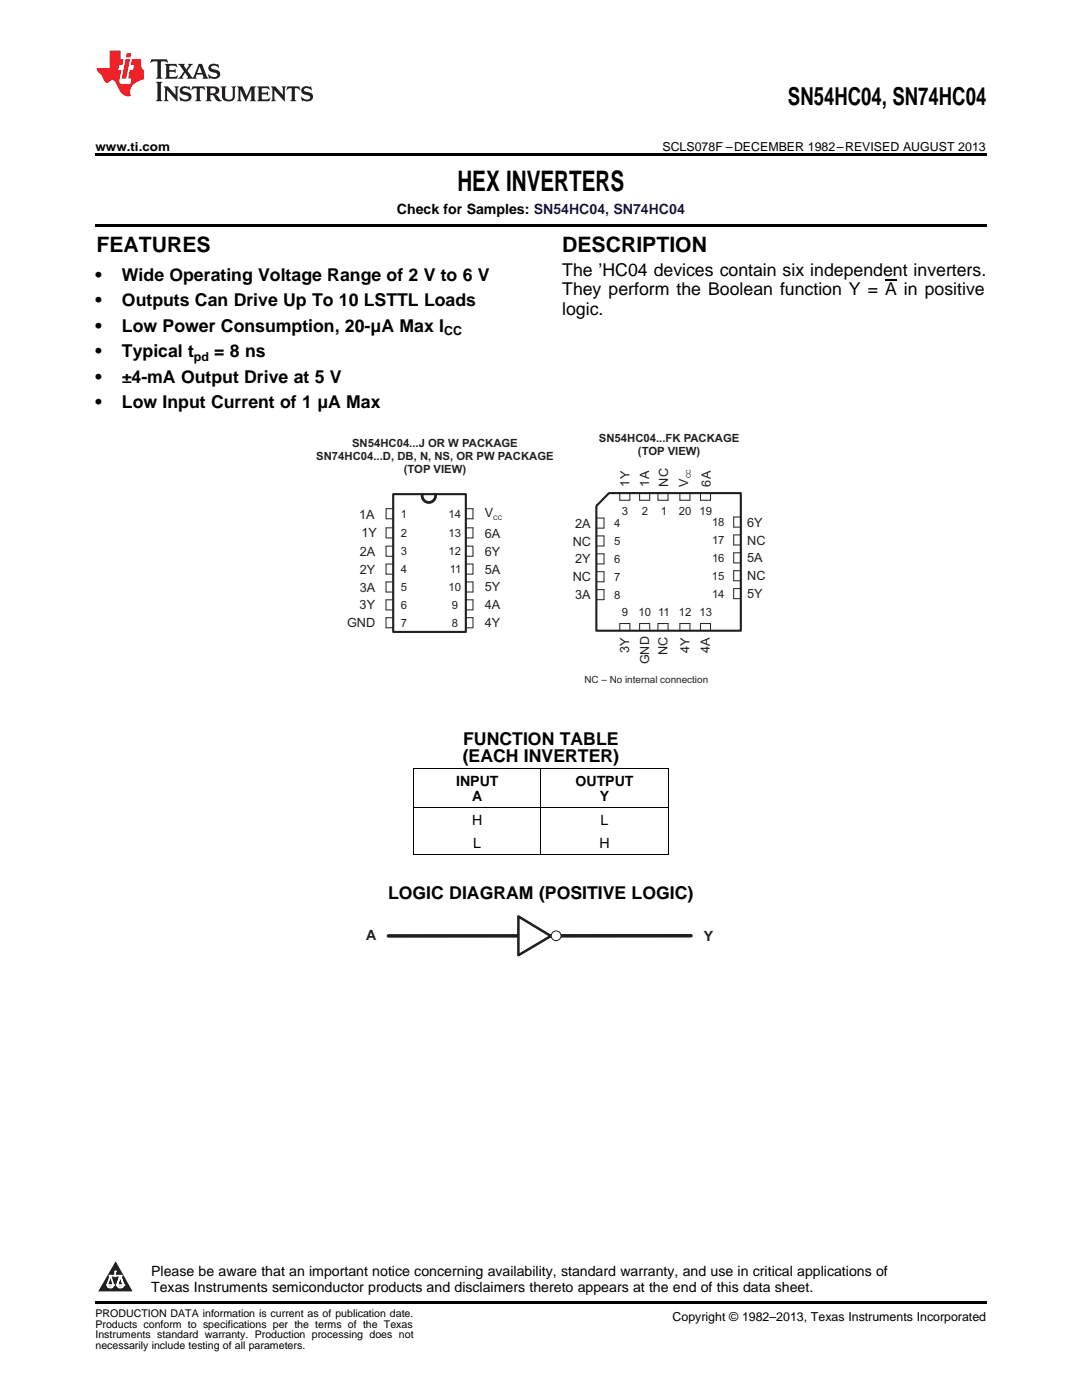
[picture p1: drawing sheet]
<svg xmlns="http://www.w3.org/2000/svg" width="216mm" height="279mm" viewBox="0 0 216 279" stroke-linecap="round" stroke-linejoin="round" font-family="sans-serif">
<path d="M19 259.7h177.8v.5h-177.8z" fill="#000"/>
<path d="M23.1 251.7l3.4 6h-6.9z" fill="#231f20"/>
<path d="M21.4 256.5h1.2l-.3 .5h-.3a.55 .55 0 0 1-.6-.5z" fill-rule="evenodd" fill="#fff"/>
<path d="M21.4 256.5h1.2l-.3 .5h-.3a.55 .55 0 0 1-.6-.5z" fill="none" stroke="#231f20" stroke-width=".34"/>
<path d="M21.4 256.5h1.2l-.3 .5h-.5z" fill="none" stroke="#fff" stroke-width=".34"/>
<path d="M23 254.7h.1" fill="none" stroke="#fff" stroke-width=".34"/>
<path d="M23 253.7v1z" fill="#fff"/>
<path d="M23 253.7v1z" fill="none" stroke="#fff" stroke-width=".34"/>
<circle cx="23" cy="253.7" r=".17" fill="#fff"/>
<path d="M21.9 254.6h.1" fill="none" stroke="#fff" stroke-width=".34"/>
<path d="M21.9 254.6h2.3z" fill="#fff"/>
<path d="M21.9 254.6h2.3z" fill="none" stroke="#fff" stroke-width=".34"/>
<circle cx="24.2" cy="254.6" r=".17" fill="#fff"/>
<path d="M23.3 256.5h.1" fill="none" stroke="#fff" stroke-width=".34"/>
<path d="M24 254.6l-.7 1.9z" fill="#fff"/>
<path d="M24 254.6l-.7 1.9z" fill="none" stroke="#fff" stroke-width=".34"/>
<path d="M24 254.6l.7 1.9z" fill="#fff"/>
<path d="M24 254.6l.7 1.9z" fill="none" stroke="#fff" stroke-width=".34"/>
<path d="M24.6 256.5h.1" fill="none" stroke="#fff" stroke-width=".34"/>
<circle cx="21.4" cy="256.5" r=".17" fill="#fff"/>
<path d="M22.1 254.6l-.7 1.9z" fill="#fff"/>
<path d="M22.1 254.6l-.7 1.9z" fill="none" stroke="#fff" stroke-width=".34"/>
<path d="M22.1 254.6l.5 1.9z" fill="#fff"/>
<path d="M22.1 254.6l.5 1.9z" fill="none" stroke="#fff" stroke-width=".34"/>
<circle cx="22.6" cy="256.5" r=".17" fill="#fff"/>
<path d="M23.4 256.5h1.3a.65 .65 0 0 1-.7 .5 .65 .65 0 0 1-.6-.5z" fill-rule="evenodd" fill="#fff"/>
<path d="M23.4 256.5h1.3a.65 .65 0 0 1-.7 .5 .65 .65 0 0 1-.6-.5z" fill="none" stroke="#231f20" stroke-width=".34"/>
<path d="M23.4 256.5h1.3l-.4 .5h-.6z" fill="none" stroke="#fff" stroke-width=".34"/>
<path d="M23.3 256.5h.1" fill="none" stroke="#fff" stroke-width=".34"/>
<circle cx="24.7" cy="256.5" r=".17" fill="#fff"/>
<path d="M137.9 186.8h-60.4" fill="none" stroke="#231f20" stroke-width=".71"/>
<path d="M103.4 182.9l6.5 3.9-6.5 3.8z" fill="#fff"/>
<path d="M103.4 182.9l6.5 3.9-6.5 3.8z" fill="none" stroke="#231f20" stroke-width=".51"/>
<circle cx="111" cy="186.7" r=".97" fill="#fff"/>
<circle cx="111" cy="186.7" r=".97" fill="none" stroke="#231f20" stroke-width=".2"/>
<path d="M82.5 153.3h50.8M82.6 153.4v17.1M107.9 153.4v17.1M133.3 153.4v17.1M82.5 170.5h50.8M82.5 161.2h50.8" fill="none" stroke="#000" stroke-width=".2"/>
<path d="M78.5 98.6h14.5v27.5h-14.5z" fill-rule="evenodd" fill="#fff"/>
<path d="M78.5 98.6h14.5v27.5h-14.5z" fill="none" stroke="#231f20" stroke-width=".42"/>
<g fill="none" stroke="#231f20" stroke-width=".2">
<path d="M78.5 119.7h-1.5v2h1.4M78.5 116.1h-1.5v2.1h1.5M78.5 112.6h-1.5v2h1.5M78.5 109h-1.5v2h1.5M78.5 105.3h-1.5v2.1h1.5M78.5 101.5h-1.5v2h1.5M92.9 101.5h1.5v2h-1.4M92.9 105.3h1.5v2.1h-1.4M92.9 109h1.5v2h-1.4M92.9 112.6h1.5v2h-1.4M92.9 116.1h1.5v2.1h-1.4M92.9 119.7h1.5v2h-1.4"/>
<path d="M78.5 123.3h-1.5v2h1.4M92.9 123.3h1.5v2h-1.4"/>
</g>
<circle cx="85.6" cy="98.9" r="1.34" fill="none" stroke="#231f20" stroke-width=".56"/>
<g fill="#fff">
<path d="M83.4 96.9h4v1.5h-4z" fill-rule="evenodd"/>
<path d="M119 98.4h28.8v27.5h-28.8z" fill-rule="evenodd"/>
</g>
<path d="M119 98.4h28.8v27.5h-28.8z" fill="none" stroke="#231f20" stroke-width=".42"/>
<g fill="none" stroke="#231f20" stroke-width=".2">
<path d="M123.7 98.4v1.4h2v-1.4M127.6 98.4v1.4h2v-1.4M131.3 98.4v1.4h2v-1.4M135.7 98.4v1.4h2v-1.4M139.8 98.4v1.4h2v-1.4M119.1 103.4h1.4v2h-1.4M119.1 107h1.4v2h-1.4M119.1 110.5h1.4v2h-1.4M119.1 114.1h1.4v2h-1.4M119.1 117.7h1.4v2h-1.4M147.8 117.5h-1.4v2h1.4M147.8 113.9h-1.4v2h1.4"/>
<path d="M147.8 110.3h-1.4v2h1.4M147.8 106.8h-1.4v2h1.4M147.8 103.2h-1.4v2h1.4M123.7 125.9v-1.5h2v1.5M127.6 125.9v-1.5h2v1.5M131.3 125.9v-1.5h2v1.5M135.7 125.9v-1.5h2v1.5M139.8 125.9v-1.5h2v1.5"/>
</g>
<path d="M118.7 95l3.1 3-4 4-3.1-3z" fill-rule="evenodd" fill="#fff"/>
<path d="M121.5 98.5l-2.4 2.4" fill="none" stroke="#231f20" stroke-width=".42"/>
<path d="M19 30.6h177.8v.5h-177.8zM19 44.7h177.8v.5h-177.8z" fill="#000"/>
<path d="M30.2 11.8l-.2 .8a1.31 1.31 0 0 1 1.4-.3v2.9l-.3 .5h1.3l-.3-.5v-2.7l.3-.3a1.09 1.09 0 0 1 1.1 .4l-.2-.8zM32.9 12.8l.3 .4v2l-.3 .5h2.4l.2-.7a1.48 1.48 0 0 1-1.7 .3v-1l1 .1 .2 .2v-.9l-.2 .3h-1v-.7l.2-.2a1.73 1.73 0 0 1 1.4 .3l-.2-.6zM35.5 12.8l1.2 1.4-.7 1-.5 .5h1.1l-.2-.3 .5-.9 .6 .9-.2 .3h2l-.3-.3 .2-.5h1.2l.2 .5-.2 .3h1.2l-.3-.4-1-2.5h-.6l-1.3 2.7-1-1.4 1.1-1.3h-1l.2 .2-.5 .9-.5-.9 .2-.2zM39.8 13.3l.5 1.3h-1zM41.9 12.9a.83 .83 0 0 0-.3 1 .83 .83 0 0 0 .8 .5l.8 .2 .2 .3a1 1 0 0 1-1 .5 1 1 0 0 1-.8-.6l.1 .9 .2-.1a1.65 1.65 0 0 0 2-.5 .89 .89 0 0 0-.8-1.2l-.8-.2-.2-.3a.91 .91 0 0 1 1.6 .2l-.2-.8h-.4a1.34 1.34 0 0 0-1.2 .1zM31.1 16.3l.3 .5v2.9l-.3 .5h1.3l-.3-.5v-2.9l.3-.5zM32.7 17.2l.2 .5v2l-.2 .5h.9l-.3-.5 .1-1.7 2 2.2v-2.5l.3-.5h-.9l.2 .3v1.4l-1.5-1.7zM36.2 17.4a.83 .83 0 0 0-.3 .9 .83 .83 0 0 0 .8 .6l.8 .2 .2 .3a1 1 0 0 1-1 .5 1 1 0 0 1-.8-.6l.1 .9 .2-.1a1.66 1.66 0 0 0 2-.5 .89 .89 0 0 0-.9-1.2l-.7-.2-.2-.3a.91 .91 0 0 1 1.6 .2l-.2-.9-.4 .1a1.36 1.36 0 0 0-1.2 .1zM38.4 17.2l-.2 .9a.61 .61 0 0 1 1.1-.3v1.9l-.4 .5h1.3l-.3-.5v-1.9l.2-.2a.81 .81 0 0 1 .8 .5l-.1-.9zM41 17.2l.3 .5v2l-.3 .5h1.3l-.3-.3v-.9a.72 .72 0 0 1 .9 .6 .85 .85 0 0 0 1.4 .5l-.5-.3-.5-.7-.3-.3a.78 .78 0 0 0 .7-.7 .78 .78 0 0 0-.7-.8zM42 17.7l.2-.1a.6 .6 0 0 1 .7 .1 .6 .6 0 0 1 .1 .7l-.2 .2h-.8zM44 17.2l.3 .3a3.4 3.4 0 0 0 .3 2.4 1.57 1.57 0 0 0 2.2-.3l.1-2.1 .2-.3h-1l.3 .5v1.5a.76 .76 0 0 1-.7 .7 .76 .76 0 0 1-.8-.7v-1.5l.3-.5zM47.3 17.2l.3 .5v2l-.3 .5h.9l-.2-.5v-1.8l1 2.3 1.1-2.3v1.8l-.2 .5h1.2l-.3-.5v-2l.3-.5h-1.1l-.8 2-.8-2zM51.3 17.2l.3 .5v2l-.3 .5h2.4l.2-.7a1.49 1.49 0 0 1-1.6 .3l-.1-1h1l.3 .3v-.9l-.3 .3h-1v-.7l.3-.2a1.73 1.73 0 0 1 1.4 .3l-.3-.7zM54.1 17.2l.3 .5v2l-.3 .5h1l-.4-.5 .1-1.7 2 2.2v-2.5l.3-.5h-.9l.2 .3v1.4l-1.5-1.7zM57.4 17.2l-.2 .9a.8 .8 0 0 1 1-.5v2.1l-.3 .5h1.3l-.4-.5v-1.9l.2-.2a.81 .81 0 0 1 .9 .5l-.2-.9zM60.4 17.4a.83 .83 0 0 0-.3 .9 .83 .83 0 0 0 .8 .6l.8 .2 .2 .3a1 1 0 0 1-1 .5 1 1 0 0 1-.8-.6l.2 .9 .1-.1a1.66 1.66 0 0 0 2-.5 .89 .89 0 0 0-.8-1.2l-.8-.2-.2-.3a.91 .91 0 0 1 1.6 .2l-.2-.9-.3 .1a1.35 1.35 0 0 0-1.3 .1z" fill="#231f20"/>
<path d="M21.9 10.1v3.5h-2.6a2.13 2.13 0 0 0 .9 1.4l.4 .6a.94 .94 0 0 0 1.1 .9 .75 .75 0 0 1 .6-.5 .75 .75 0 0 1 .7 .4l.5 1a2.1 2.1 0 0 0 2.6 1.7 2.2 2.2 0 0 1 1.7-3l.9-.3v-1.8a1.16 1.16 0 0 1-.5-1v-1.2h-1.9l-.2 1.2h.7l-.3 1h-.6l-.3 1.3v.3l.6 .1-.2 1.1h-.9a.93 .93 0 0 1-1.3-.8l.4-2h-.6l.2-1h.6l.3-1.2h-.6v-1.7zM25.1 11.8l-.8 3.9h.9l.7-3.9zM25.3 10.6l-.2 .9h.9l.2-.9z" fill="#ee1d23"/>
<path d="M176.6 55.8h2.4" fill="none" stroke="#000" stroke-width=".25"/>
<text font-size="5.6" x="91.3" y="38.1">HEX INVERTERS</text>
<text font-size="4.9" x="157.2" y="21">SN54HC04, SN74HC04</text>
<g font-size="4.2">
<text x="19.2" y="50.3">FEATURES</text>
<text x="112.2" y="50.3">DESCRIPTION</text>
</g>
<g font-size="3.5">
<text x="19" y="56">•</text>
<text x="24.3" y="56">Wide Operating Voltage Range of 2 V to 6 V</text>
<text x="112.2" y="55">The ’HC04 devices contain six independent inverters.</text>
<text x="112.2" y="58.9">They perform the Boolean function Y = A in positive</text>
<text x="19" y="61.1">•</text>
<text x="24.3" y="61.1">Outputs Can Drive Up To 10 LSTTL Loads</text>
<text x="112.2" y="62.8">logic.</text>
<text x="19" y="66.2">•</text>
<text x="19" y="71.3">•</text>
<text x="24.3" y="66.2">Low Power Consumption, 20-μA Max I</text>
<text x="24.3" y="71.3">Typical t</text>
<text x="42.8" y="71.3">= 8 ns</text>
<text x="19" y="76.3">•</text>
<text x="24.3" y="76.3">±4-mA Output Drive at 5 V</text>
<text x="19" y="81.4">•</text>
<text x="24.3" y="81.4">Low Input Current of 1 μA Max</text>
<text x="92.4" y="148.6">FUNCTION TABLE</text>
<text x="92.3" y="152.1">(EACH INVERTER)</text>
<text x="77.4" y="179.4">LOGIC DIAGRAM (POSITIVE LOGIC)</text>
</g>
<g font-size="2.8">
<text x="79.2" y="42.7">Check for Samples: SN54HC04, SN74HC04</text>
<text x="91" y="156.8">INPUT</text>
<text x="94.2" y="159.9">A</text>
<text x="114.8" y="156.8">OUTPUT</text>
<text x="119.7" y="159.9">Y</text>
<text x="94.2" y="164.6">H</text>
<text x="119.8" y="164.6">L</text>
<text x="94.4" y="169.3">L</text>
<text x="119.6" y="169.3">H</text>
<text x="30.2" y="254.7">Please be aware that an important notice concerning availability, standard warranty, and use in critical applications of</text>
<text x="30.2" y="257.9">Texas Instruments semiconductor products and disclaimers thereto appears at the end of this data sheet.</text>
</g>
<g font-size="2.8" fill="#231f20">
<text x="73.1" y="187.6">A</text>
<text x="140.5" y="187.7">Y</text>
</g>
<g font-size="2.5">
<text x="19" y="30.1">www.ti.com</text>
<text x="132.2" y="30.1">SCLS078F –DECEMBER 1982–REVISED AUGUST 2013</text>
<text x="38.7" y="72">pd</text>
<text x="88.6" y="66.9">CC</text>
<text x="134.2" y="263.6">Copyright © 1982–2013, Texas Instruments Incorporated</text>
</g>
<g font-size="2.5" fill="#231f20">
<text x="125.6" y="97.1" transform="rotate(-90 125.6 97.1)">1Y</text>
<text x="129.5" y="97.1" transform="rotate(-90 129.5 97.1)">1A</text>
<text x="133.4" y="97.1" transform="rotate(-90 133.4 97.1)">NC</text>
<text x="137.3" y="97.1" transform="rotate(-90 137.3 97.1)">V</text>
<text x="141.8" y="97.1" transform="rotate(-90 141.8 97.1)">6A</text>
<text x="71.7" y="103.6">1A</text>
<text x="72.1" y="107.3">1Y</text>
<text x="96.7" y="103.2">V</text>
<text x="96.7" y="107.4">6A</text>
<text x="114.7" y="105.3">2A</text>
<text x="149.1" y="105.1">6Y</text>
<text x="71.8" y="110.9">2A</text>
<text x="96.7" y="110.9">6Y</text>
<text x="114.3" y="108.9">NC</text>
<text x="114.8" y="112.4">2Y</text>
<text x="149.1" y="108.7">NC</text>
<text x="149.1" y="112.2">5A</text>
<text x="71.8" y="114.5">2Y</text>
<text x="71.8" y="118.1">3A</text>
<text x="96.7" y="114.5">5A</text>
<text x="96.7" y="118">5Y</text>
<text x="114.3" y="116">NC</text>
<text x="114.7" y="119.6">3A</text>
<text x="149.1" y="115.8">NC</text>
<text x="149.1" y="119.4">5Y</text>
<text x="69.2" y="125.2">GND</text>
<text x="71.8" y="121.6">3Y</text>
<text x="96.7" y="125.2">4Y</text>
<text x="96.7" y="121.6">4A</text>
<text x="125.6" y="130.2" transform="rotate(-90 125.6 130.2)">3Y</text>
<text x="133.2" y="130.7" transform="rotate(-90 133.2 130.7)">NC</text>
<text x="137.6" y="130.2" transform="rotate(-90 137.6 130.2)">4Y</text>
<text x="141.7" y="130.3" transform="rotate(-90 141.7 130.3)">4A</text>
<text x="129.5" y="132.6" transform="rotate(-90 129.5 132.6)">GND</text>
</g>
<g font-size="2.3" fill="#231f20">
<text x="70.3" y="89.3">SN54HC04...J OR W PACKAGE</text>
<text x="119.5" y="88.2">SN54HC04...FK PACKAGE</text>
<text x="63.1" y="91.8">SN74HC04...D, DB, N, NS, OR PW PACKAGE</text>
<text x="80.6" y="94.3">(TOP VIEW)</text>
<text x="127.3" y="90.8">(TOP VIEW)</text>
<text x="80" y="103.3">1</text>
<text x="80" y="107.2">2</text>
<text x="89.5" y="107.1">13</text>
<text x="89.5" y="103.3">14</text>
<text x="122.5" y="105.2">4</text>
<text x="124.1" y="102.7">3</text>
<text x="128.1" y="102.7">2</text>
<text x="131.9" y="102.7">1</text>
<text x="135.5" y="102.7">20</text>
<text x="139.6" y="102.7">19</text>
<text x="142.1" y="105">18</text>
<text x="80" y="110.8">3</text>
<text x="89.5" y="110.8">12</text>
<text x="122.5" y="108.7">5</text>
<text x="122.5" y="112.3">6</text>
<text x="142.1" y="108.6">17</text>
<text x="142.1" y="112.1">16</text>
<text x="80" y="114.4">4</text>
<text x="80" y="117.9">5</text>
<text x="89.5" y="117.9">10</text>
<text x="89.8" y="114.4">11</text>
<text x="122.5" y="115.9">7</text>
<text x="122.5" y="119.5">8</text>
<text x="142.1" y="115.7">15</text>
<text x="142.1" y="119.3">14</text>
<text x="80" y="125.1">7</text>
<text x="80" y="121.5">6</text>
<text x="90.1" y="125.1">8</text>
<text x="90.1" y="121.5">9</text>
<text x="124.1" y="122.9">9</text>
<text x="127.4" y="122.9">10</text>
<text x="131.3" y="122.9">11</text>
<text x="135.5" y="122.9">12</text>
<text x="139.6" y="122.9">13</text>
</g>
<g font-size="2.1">
<text x="19" y="262.9">PRODUCTION DATA information is current as of publication date.</text>
<text x="19" y="265">Products conform to specifications per the terms of the Texas</text>
<text x="19" y="267.1">Instruments standard warranty. Production processing does not</text>
<text x="19" y="269.2">necessarily include testing of all parameters.</text>
</g>
<text font-size="2" fill="#231f20" x="116.6" y="136.4">NC – No internal connection</text>
<g font-size="1.3" fill="#231f20">
<text x="137.8" y="95.4" transform="rotate(-90 137.8 95.4)">CC</text>
<text x="98.4" y="103.7">CC</text>
</g>
<text font-size=".4" fill="#fff" x="19" y="50.2">1</text>
</svg>
